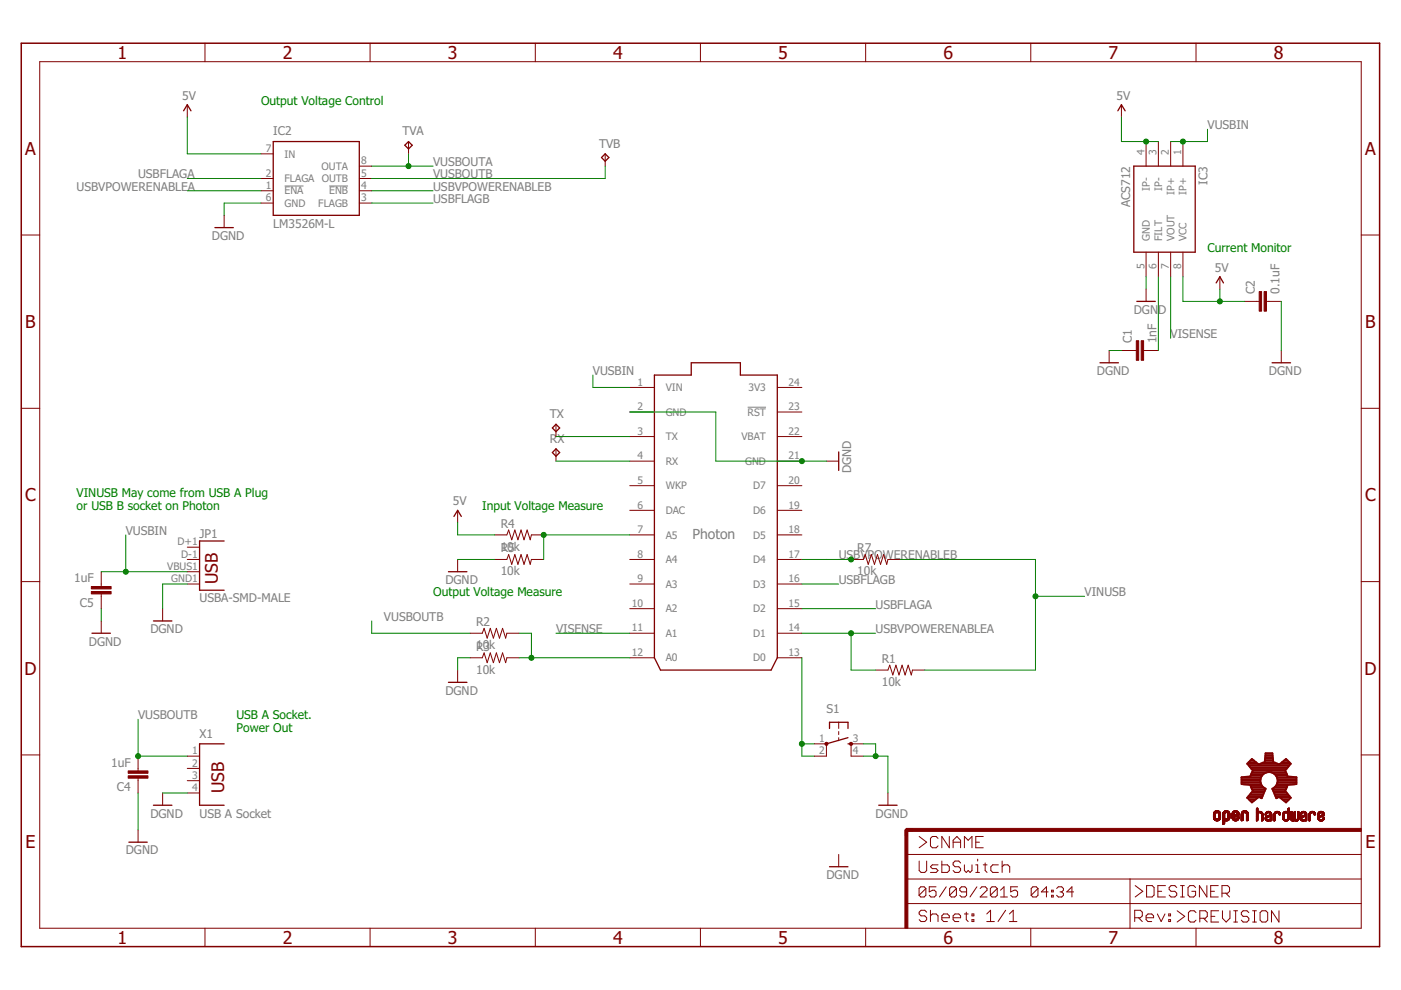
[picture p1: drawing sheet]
<svg xmlns="http://www.w3.org/2000/svg" width="297mm" height="210mm" viewBox="0 0 297 210" stroke-linecap="round" stroke-linejoin="round" font-family="sans-serif">
<path d="M60.3 39.4h4M69.8 39.4h4M158.5 86.3h3.9" fill="none" stroke="#808080" stroke-width=".21"/>
<g fill="none" stroke="#800000" stroke-width=".28">
<path d="M38.9 23.5l.8-1.3 .8 1.3M57.9 30h18.3v15.7h-18.3zM85.8 30.8l.8-.8 .8 .8-.8 .8zM127.5 33.4l.8-.8 .8 .8-.8 .8zM237 23.5l.8-1.3 .7 1.3M240.4 35.2h13v18.3h-13zM45.6 48.3h3.9M257.9 60l.7-1.3 .8 1.3M138.7 79.5h7.9v-2.6h10.4v2.6h7.8v60l-1.3 2.6h-23.5l-1.3-2.6zM233.2 76.9h3.9M241 63.9h3.9M269.7 76.9h3.9"/>
<path d="M117.9 90l.8 .7-.8 .8-.8-.8zM117.9 95.2l.8 .7-.8 .8-.8-.8zM177.8 95.8v3.9M47.5 114.7h-5.2v10.4h5.2M96.2 109.5l.8-1.3 .8 1.3M19.5 134.3h3.9M32.5 131.7h3.9M95.1 121.2h3.9M47.5 157.7h-5.2v13h5.2M95.1 144.7h3.9M175.9 154.5v-1.4h3.9v1.4M179.8 157.7h.6"/>
<path d="M179.8 156.4l-4.6 1.3M27.3 178.6h3.9M32.5 170.7h3.9M186.3 170.7h3.9M175.9 183.8h3.9"/>
</g>
<g fill="none" stroke="#800000" stroke-width=".21">
<path d="M8.4 13.1h280.2v183.7h-280.2zM43.5 9.2v3.9M78.5 9.2v3.9M113.5 9.2v3.9M148.5 9.2v3.9M183.5 9.2v3.9M218.5 9.2v3.9M253.6 9.2v3.9M39.7 22.2v2.6M55.3 32.6h2.6M55.3 37.8h2.6M76.2 37.8h2.6"/>
<path d="M76.2 35.2h2.6M86.6 30v2.6M128.3 32.6v2.6M237.8 22.2v2.6M243 30v5.2M245.6 30v5.2M248.2 30v5.2M250.8 30v5.2M4.5 49.8h3.9M47.5 45.7v2.6M55.3 40.4h2.6M55.3 43.1h2.6"/>
<path d="M76.2 40.4h2.6M76.2 43.1h2.6M243 53.5v5.2M245.6 53.5v5.2M248.2 53.5v5.2M250.8 53.5v5.2M258.6 58.7v2.6M288.6 49.8h3.9M235.2 74.3v2.6M237.8 74.3h3.1M242.5 74.3h3.1M243 61.3v2.6"/>
<path d="M263.8 63.9h3.2M268.5 63.9h3.2M271.7 74.3v2.6M4.5 86.6h3.9M117.9 90v2.6M117.9 95.2v2.6M133.5 82.1h5.2M133.5 87.4h5.2M133.5 92.6h5.2M133.5 97.8h5.2M164.8 82.1h5.2M164.8 87.4h5.2"/>
<path d="M164.8 92.6h5.2M164.8 97.8h5.2M175.2 97.8h2.6M288.6 86.6h3.9M39.7 116h2.6M39.7 118.6h2.6M97 108.2v2.6M97 118.6v2.6M104.9 118.6h2.6l.3-1 .7 2.1 .7-2.1 .6 2.1 .7-2.1 .6 2.1 .7-2.1 .6 2.1 .3-1.1h2.6M104.9 113.4h2.6l.3-1 .7 2 .7-2 .6 2 .7-2 .6 2 .7-2 .6 2 .3-1h2.6M133.5 118.6h5.2M133.5 103h5.2"/>
<path d="M133.5 108.2h5.2M133.5 113.4h5.2M164.8 118.6h5.2M164.8 103h5.2M164.8 108.2h5.2M164.8 113.4h5.2M180.4 118.6h2.6l.4-1 .7 2.1 .6-2.1 .7 2.1 .6-2.1 .7 2.1 .6-2.1 .7 2.1 .3-1.1h2.6M4.5 123.3h3.9M21.5 121.2v3.2M21.5 125.9v3.2M21.5 131.7v2.6M34.5 129.1v2.6"/>
<path d="M39.7 121.2h2.6M39.7 123.8h2.6M99.7 134.3h2.6l.3-1.1 .7 2.1 .6-2.1 .7 2.1 .6-2.1 .7 2.1 .7-2.1 .6 2.1 .3-1h2.6M99.7 139.5h2.6l.3-1.1 .7 2.1 .6-2.1 .7 2.1 .6-2.1 .7 2.1 .7-2.1 .6 2.1 .3-1h2.6M133.5 123.8h5.2M133.5 129.1h5.2M133.5 134.3h5.2M133.5 139.5h5.2M164.8 123.8h5.2M164.8 129.1h5.2M164.8 134.3h5.2M164.8 139.5h5.2"/>
<path d="M288.6 123.3h3.9M97 142.1v2.6M172.6 157.7h2.6v2.6h-2.6M177.8 153.1v1.4M177.8 155.1v.6M177.8 156.4v.7M183 157.7h-2.6v2.6h2.6M185.7 142.1h2.6l.3-1.1 .7 2.1 .6-2.1 .7 2.1 .7-2.1 .6 2.1 .7-2.1 .6 2.1 .3-1h2.6M4.5 160.1h3.9M29.3 160.3v3.1M29.3 165v3.1M29.3 176v2.6"/>
<path d="M34.5 168.1v2.6M39.7 160.3h2.6M39.7 162.9h2.6M39.7 165.5h2.6M39.7 168.1h2.6M188.3 168.1v2.6M194.9 177.4l1.6 1.2-1.6 1.1M198.9 177.8l-.4-.4h-.8l-.4 .4v1.5l.4 .4h.8l.4-.4M201.3 177.4v2.3l-1.6-2.3v2.3M202.1 179.7v-1.5l.8-.8 .8 .8v1.5M202.1 178.6h1.6M204.5 179.7v-2.3l.8 .8 .8-.8v2.3"/>
<path d="M206.9 178.6h.8M208.5 177.4h-1.6v2.3h1.6M257.3 173.4h.4M257.3 173.3h.4M257.3 173.2h.4M257.3 173.1h.4M257.3 173h.4M257.3 172.9h.4M257.3 172.8h.4M257.3 172.7h.4M257.3 172.6h.4M257.3 172.5h.4"/>
<path d="M257.3 173.6h.6M257.3 173.5h.5M257.3 173.6l.6 .1M257.4 172.3h1.3M257.4 173.7h1.3M257.4 172.2h1.3M257.4 173.8h1.2M257.4 172.2h1.2M257.5 173.8h1.1M257.5 172.1h1.1M257.5 173.9h1.1M257.6 172h.9"/>
<path d="M257.6 173.9h.9M257.7 172h.7M257.7 174h.7M257.8 172.4h-.5M257.8 171.9h.5M257.9 174.1h.3M257.9 172.3h-.6M258.1 172.3h.6M258.2 173.6h.5M258.3 172.4h.5M258.3 173.5h.5M258.4 172.5h.4"/>
<path d="M258.4 173.4h.4M258.4 173.3h.4M258.4 173.2h.4M258.4 173.1h.4M258.4 173h.4M258.4 172.9h.4M258.4 172.8h.4M258.4 172.7h.4M258.4 172.6h.4M258.8 173.6h-.6M258.8 173.5h-.5M259.2 174.6h.5"/>
<path d="M259.2 174.5h.5M259.2 174.4h.5M259.2 174.3h.5M259.2 174.2h.5M259.2 174.1h.5M259.2 173.7h1.5M259.2 173.6l.7 .1M259.2 173.6h.6M259.2 173.5h.5M259.2 173.4h.5M259.2 173.3h.5M259.2 173.2h.5"/>
<path d="M259.2 173.1h.5M259.2 173h.5M259.2 172.9h.5M259.2 172.8h.5M259.2 172.7h.5M259.2 172.6h.5M259.2 172.5h.5M259.4 172.2h1.2M259.4 172.1h1.2M259.5 174.7l-.2 .1M259.5 172.1h1M259.6 172h.8"/>
<path d="M259.6 174.7h-.4M259.7 174.6l-.5 .1M259.7 172h.6M259.8 172.4h-.5M259.8 171.9h.4M259.9 174.1h.2M259.9 172.3h-.6M260.1 173.7h.6M260.1 172.3h.6M260.2 173.6h.5M260.2 172.4h.5M260.3 173.5h.4"/>
<path d="M260.3 172.4h.4M260.3 172.5h.5M260.3 173.4h.5M260.3 174h-1.1M260.3 172.6h.5M260.4 173.3h.4M260.4 173.2h.4M260.4 173.1h.4M260.4 173h.4M260.4 172.9h.4M260.4 172.8h.4M260.4 172.7h.4"/>
<path d="M260.4 172.6h.4M260.4 173.9l-1.2 .1M260.5 173.9h-1.3M260.5 173.8l-1.3 .1M260.6 173.8h-1.4M260.6 173.7l-1.4 .1M260.7 172.3h-1.4M260.8 173.5h-.5M261.2 173.5h.5M261.2 173.4h.4M261.2 172.8h1.5M261.2 172.8h.4"/>
<path d="M261.2 172.7h.4M261.2 172.6h.4M261.2 172.5h.5M261.2 173.6h.6M261.3 173.6l.6 .1M261.3 173.7h1.3M261.3 172.3h1.3M261.3 172.2h1.3M261.4 173.8h1.2M261.4 172.2h1.2M261.4 172.1h1.1M261.4 173.8h1.1"/>
<path d="M261.5 173.9h.9M261.5 172.1h1M261.5 172h.9M261.6 172h.7M261.6 174h.7M261.6 172.5l-.4 .1M261.7 173.3h-.5M261.7 172.4h-.5M261.7 172.4h-.4M261.7 171.9h.5M261.8 173.2l-.6 .1M261.8 174.1h.3"/>
<path d="M261.8 172.8h.9M261.9 172.3h-.6M261.9 172.8h.8M261.9 173.2h-.7M262 173.1l-.8 .1M262.1 172.7h.6M262.1 172.3h.6M262.1 173.1h-.9M262.2 172.4h.5M262.2 173.5h.5M262.3 173.5h.4M262.3 173l-1.1 .1"/>
<path d="M262.3 172.6h.4M262.3 172.5h.4M262.3 173.4h.4M262.3 173.3h.4M262.4 173.2h.3M262.4 173h-1.2M262.5 172.9l-1.3 .1M262.6 173.1h.1M262.6 172.9h-1.4M262.6 173.6l-.5 .1M262.7 173.6h-.6M263.2 173.8h.4"/>
<path d="M263.2 173.7h.4M263.2 173.6h.4M263.2 173.5h.4M263.2 173.4h.4M263.2 173.3h.4M263.2 173.2h.4M263.2 173.1h.4M263.2 173h.4M263.2 172.9h.4M263.2 172.8h.4M263.2 172.7h.4M263.2 172.6h.4"/>
<path d="M263.2 172.5h.4M263.2 172.3h1.4M263.3 172.2h1.3M263.3 172.2h1.2M263.4 172.1h1.1M263.4 174h-.2M263.4 172.1h1M263.5 172h.9M263.5 173.9l-.3 .1M263.6 173.9h-.4M263.6 172h.7M263.6 172.5l-.4 .1"/>
<path d="M263.7 172.4h-.5M263.7 171.9h.4M263.8 172.3h-.6M264.1 172.3h.5M264.1 172.4h.5M264.2 172.4h.5M264.2 172.5h.5M264.3 173.8h.4M264.3 173.7h.4M264.3 173.6h.4M264.3 173.5h.4M264.3 173.4h.4"/>
<path d="M264.3 173.3h.4M264.3 173.2h.4M264.3 173.1h.4M264.3 173h.4M264.3 172.9h.4M264.3 172.8h.4M264.3 172.7h.4M264.3 172.6h.4M264.3 172.5l.4 .1M264.5 174h-.2M264.6 173.9l-.3 .1M264.7 173.9h-.4"/>
<path d="M266.4 174.1h.1M266.4 173.8h.3M266.4 173.7h.3M266.4 173.6h.3M266.4 173.5h.3M266.4 173.4h.3M266.4 173.3h.3M266.4 173.2h.3M266.4 173.1h.3M266.4 173h.3M266.4 172.9h.3M266.4 172.8h.3"/>
<path d="M266.4 172.7h.3M266.4 172.6h.3M266.4 172.3h1.2M266.4 172.2h1.2M266.4 172.1l1.1 .1M266.4 172.1h1.1M266.4 172h.3M266.4 171.9h.3M266.4 171.8h.3M266.4 171.7h.3M266.4 171.6h.3M266.4 171.5h.3"/>
<path d="M266.4 171.4h.3M266.6 171.3h.1M266.6 174h-.2M266.7 173.9l-.3 .1M266.7 173.9h-.3M266.7 172.6h-.3M266.7 172.5l-.3 .1M266.8 172.5h-.4M266.8 172.1h.6M266.8 172.4h-.4M266.9 172.4h-.5M267 172h.1"/>
<path d="M267.3 172.4h.4M267.4 172.5h.3M267.4 172.5l.4 .1M267.5 172.6h.3M267.5 174.1h.1M267.5 173.9h.3M267.5 173.8h.3M267.5 173.7h.3M267.5 173.6h.3M267.5 173.5h.3M267.5 173.4h.3M267.5 173.3h.3"/>
<path d="M267.5 173.2h.3M267.5 173.1h.3M267.5 173h.3M267.5 172.9h.3M267.5 172.8h.3M267.5 172.7h.3M267.7 172.3h-1.3M267.7 174h-.2M267.8 173.9l-.3 .1M268.2 173.7h.4M268.2 173.6h.4M268.2 173.6h.3"/>
<path d="M268.2 173.5h.3M268.2 173.5h.4M268.2 173.4h.4M268.2 172.8h.2M268.2 172.7h.3M268.3 173.8h.8M268.3 173.7h.3M268.3 172.6h.3M268.3 172.5h.3M268.4 173.9h.7M268.4 173.9h.8M268.4 172.3h1.1"/>
<path d="M268.4 172.2h1.1M268.5 174h.7M268.5 172.8h-.3M268.5 172.2h.9M268.5 173.1h1.1M268.5 172.6l-.3 .1M268.5 172.1h.8M268.6 174.1h.5M268.6 172.5h-.3M268.6 173.4h-.4M268.6 173h1M268.6 172.1h.6"/>
<path d="M268.7 172.4h-.4M268.7 173.3h-.4M268.8 172.4h-.5M268.8 173h.8M268.8 174.1h.1M268.9 173.2l-.6 .1M268.9 174.1h.1M268.9 172h.1M268.9 172.9h.7M269 173.2h-.7M269 172.9h.6M269.1 173.1l-.7 .1"/>
<path d="M269.1 172.4h.5M269.2 172.4h.4M269.2 172.8h.4M269.2 172.5h.4M269.3 172.8h.3M269.3 172.5h.3M269.3 172.6h.3M269.3 173.9h.3M269.3 173.8h.3M269.3 173.7h.3M269.3 173.6h.3M269.3 173.5h.3"/>
<path d="M269.3 173.4h.3M269.3 173.3h.3M269.3 173.2h.3M269.3 173.1h.3M269.3 172.7h.3M269.5 174.1h-.2M269.5 172.3h-1.1M269.6 174h-.3M269.6 173.9l-.3 .1M269.6 173.1h-1.2M270.1 173.8h.3M270.1 173.7h.3"/>
<path d="M270.1 173.6h.3M270.1 173.5h.3M270.1 173.4h.3M270.1 173.3h.3M270.1 173.2h.3M270.1 173.1h.3M270.1 173h.3M270.1 172.9h.3M270.1 172.8h.3M270.1 172.7h.3M270.1 172.6h.3M270.2 172.3h1.2"/>
<path d="M270.2 174.1h-.1M270.3 172.2h1M270.3 174h-.2M270.4 173.9l-.3 .1M270.4 173.9h-.3M270.4 172.1h.8M270.4 172.6h-.3M270.4 172.5l-.3 .1M270.5 172.5h-.4M270.5 172.1h.6M270.6 172.4h-.4M270.7 172h.1"/>
<path d="M271 172.4h.4M271 172.4h.5M271.1 172.5h.4M271.2 172.6h.3M271.2 172.7h.3M271.4 172.8h-.2M271.9 173.4h.3M271.9 173.3h.3M271.9 173.2h.3M271.9 173.1h.3M271.9 173h.3M271.9 172.9h.3"/>
<path d="M271.9 172.8h.3M271.9 172.7h.3M271.9 173.5h.4M272 173.6h.3M272 173.5h.3M272 172.6h.3M272 173.7h.4M272 172.5h.3M272 173.7l.5 .1M272.1 173.8h1.2M272.1 173.8h1.1M272.1 172.3h1.3"/>
<path d="M272.1 173.9h1.1M272.1 172.2h1.3M272.2 173.9h.9M272.2 172.2h1.2M272.3 174h.7M272.3 172.6l-.4 .1M272.3 172.1h1.1M272.3 172.5l-.3 .1M272.4 172.1h.5M272.4 174.1h.5M272.4 172.4h-.4M272.5 172.4h-.5"/>
<path d="M272.6 174.1h.1M272.6 172h.1M272.7 174.1h.1M272.8 172.4h.6M272.9 172.4h.5M273 173.6h.3M273 172.5h.4M273 172.1h.4M273 173.5h.4M273 173.4h.4M273 173.3h.4M273 173.2h.4"/>
<path d="M273 173.1h.4M273 173h.4M273 172.9h.4M273 172.8h.4M273 172.7h.4M273 172.6h.4M273 172h.4M273 171.9h.4M273 171.8h.4M273 171.7h.4M273 171.6h.4M273 171.5h.4"/>
<path d="M273 171.4h.4M273.1 171.4h.3M273.3 171.3h.1M273.3 173.7l-.4 .1M273.3 173.7h-.4M273.3 173.6h-.3M273.4 173.5h-.4M273.4 172.3h-1.3M273.6 173.6h.4M273.6 173.5h.3M273.6 173.4h.3M273.6 173.3h.3"/>
<path d="M273.6 173.2h.3M273.6 173.1h.3M273.6 173h.3M273.6 172.9h.3M273.6 172.8h.3M273.6 172.7h.3M273.6 172.6h.3M273.6 172.5h.3M273.6 172.4h.3M273.6 172.3h.3M273.6 172.2h.3M273.7 173.8h1.7"/>
<path d="M273.7 173.7l.3 .1M273.7 173.7h.3M273.7 173.6h.3M273.7 172.1h.2M273.7 173.8h1.6M273.7 173.9h1.6M273.8 173.9h1.5M273.8 172.1h.1M274.1 174.1h.1M274.2 174.1h.1M274.3 173.7h.4M274.3 173.6h.4"/>
<path d="M274.3 173.5h.4M274.3 173.4h.4M274.3 173.3h.4M274.3 173.2h.4M274.3 173.1h.4M274.4 173.2h.3M274.4 173h.3M274.4 174.1h-.5M274.4 172.9h.3M274.4 172.8h.3M274.4 172.7h.3M274.4 172.6h.3"/>
<path d="M274.4 172.5h.3M274.4 172.4h.3M274.4 172.3h.3M274.4 172.2h.3M274.4 172.1h.3M274.5 172.1h.2M274.6 174.1h.5M274.9 174.1h.1M275 173.7h.4M275.1 173.6h.3M275.1 173.5h.3M275.1 173.4h.3"/>
<path d="M275.1 173.3h.3M275.1 173.2h.3M275.1 173.1h.3M275.1 173h.3M275.1 172.9h.3M275.1 172.8h.3M275.1 172.7h.3M275.1 172.6h.3M275.1 172.5h.3M275.1 172.4h.3M275.1 172.3h.3M275.1 172.2h.3"/>
<path d="M275.1 172.1h.3M275.2 174h-1.4M275.3 172.1h.1M275.4 173.7l-.4 .1M275.7 173.6h.3M275.7 173.5h.3M275.7 173.7h.4M275.7 172.8h.1M275.7 172.7h.3M275.7 173.7l.4 .1M275.7 172.6h.3M275.7 173.8h.8"/>
<path d="M275.8 173.8l.8 .1M275.8 173.9h.8M275.8 172.3h1.2M275.8 172.3h1.1M275.9 173.9h.7M275.9 172.2h1M275.9 172.8h-.2M275.9 172.2h.9M276 172.7h-.3M276 172.6l-.3 .1M276 172.1h.8M276 173.4h-.3"/>
<path d="M276 172.5l-.3 .1M276.1 174.1h.5M276.1 173.4h-.4M276.1 173h1M276.1 172.5h-.4M276.1 172.1h.5M276.1 172.4h-.4M276.2 173.3h-.5M276.2 172.4h-.4M276.2 173h.9M276.2 174.1h.2M276.3 173.2l-.6 .1"/>
<path d="M276.3 172h.1M276.4 172.9h.7M276.4 173.2h-.6M276.5 172.8h.6M276.5 172.4h.5M276.6 173.1l-.8 .1M276.6 174h-.7M276.6 172.4h.4M276.6 172.8h.5M276.7 173.1h-.8M276.7 172.5h.3M276.7 172.8h.4"/>
<path d="M276.7 172.5h.4M276.8 173.1h.3M276.8 172.6h.3M276.8 174.1h.1M276.8 173.9h.3M276.8 173.8h.3M276.8 173.7h.3M276.8 173.6h.3M276.8 173.5h.3M276.8 173.4h.3M276.8 173.3h.3M276.8 173.2h.3"/>
<path d="M276.8 172.7h.3M277 174h-.2M277.1 173.1h-1.2M277.5 174.1h.2M277.5 173.9h.3M277.5 173.8h.3M277.5 173.7h.3M277.5 173.6h.3M277.5 173.5h.3M277.5 173.4h.3M277.5 173.3h.3M277.5 173.2h.3"/>
<path d="M277.5 173.1h.3M277.5 173h.3M277.5 172.9h.3M277.5 172.8h.3M277.5 172.7h.3M277.5 172.6h.3M277.6 172.3h1.2M277.7 172.3h1.1M277.7 172.2h1M277.8 174h-.3M277.8 172.2h.9M277.8 173.9l-.3 .1"/>
<path d="M277.8 172.1h.8M277.9 172.6h-.3M277.9 172.5h-.3M277.9 172.1h.6M278 172.4h-.4M278.1 172.4h-.5M278.2 172h.1M278.4 172.4h.4M278.5 172.4h.4M278.6 172.5h.3M278.6 172.6h.3M278.8 172.8h-.2"/>
<path d="M278.9 172.7l-.3 .1M278.9 172.7h-.3M279.4 173.6h.4M279.4 173.5h.3M279.4 173h1.2M279.4 172.9l.3 .1M279.4 172.9h.3M279.4 172.8h.3M279.4 172.7h.3M279.4 172.6h.3M279.4 173.6l.4 .1M279.4 173.7h.5"/>
<path d="M279.5 173.7l.4 .1M279.5 173.8h1.2M279.5 173.8h1.1M279.5 172.3h1.1M279.6 173.9h1M279.6 172.2h1M279.6 173.9h.9M279.7 172.1l.8 .1M279.7 174h.8M279.7 172.1h.8M279.7 173.4h-.3M279.7 172.5l-.3 .1"/>
<path d="M279.8 173.4h-.4M279.8 172.5h-.4M279.8 172.1h.6M279.8 174.1h.6M279.8 173.3h-.4M279.8 172.4h-.3M279.9 172.4h-.4M280 174.1h.1M280 173.2l-.6 .1M280 172h.1M280.1 174.1h.1M280.1 173.2h-.7"/>
<path d="M280.2 173.1l-.8 .1M280.3 172.8h.5M280.3 172.4h.4M280.3 173.7h.4M280.3 172.4h.5M280.4 173.1h-1M280.4 172.8h.4M280.4 173.6h.4M280.4 172.5h.4M280.5 172.6h.3M280.5 173.5h.3M280.5 173l-1.1 .1"/>
<path d="M280.5 172.7h.3M280.5 173.4h.3M280.6 173.3h.2M280.7 173.3h.1M280.7 172.3h-1.2M280.7 172.9l-.8 .1M280.8 173.7h-.4M280.8 173.6h-.4M280.8 172.9h-.8M280.8 173.5h-.3M280.8 172.8h-.7M288.6 160.1h3.9"/>
<path d="M43.5 196.8v3.9M78.5 196.8v3.9M113.5 196.8v3.9M148.5 196.8v3.9M177.8 181.2v2.6M183.5 196.8v3.9M192.2 191.6h96.4M192.2 186.4h96.4M192.2 181.2h96.4M194.9 182.6v2l.4 .4h.8l.4-.4v-2M196.3 188.4l-.4-.4h-.7l-.3 .4v1.4M196.3 188.4v1.4l-.4 .4h-.7l-.3-.4"/>
<path d="M196.3 188.4l-1.4 1.4M196.5 193.4l-.4-.4h-.8l-.4 .4v.4l.4 .4h.8l.4 .4v.4l-.4 .4h-.8l-.4-.4M197.3 194.2l.4-.4h.8l.4 .4v1.2M197.3 193v2.4M198.5 188h-1.5v1.1l.7-.4h.4l.4 .4v.7l-.4 .4h-.7l-.4-.4M198.9 183.4h-1.2l-.4 .4 .4 .4h.8l.4 .4-.4 .4h-1.2M199.7 182.6v2.4h1.2l.4-.4v-.8l-.4-.4h-1.2M199.7 194.6h1.6v-.4l-.4-.4h-.8l-.4 .4v.8l.4 .4h.8M200.6 188l-1.4 2.2M202.1 194.6h1.6v-.4l-.4-.4h-.8l-.4 .4v.8l.4 .4h.8M202.8 188.4l-.4-.4h-.7l-.4 .4v1.4M202.8 188.4v1.4l-.4 .4h-.7l-.4-.4"/>
<path d="M202.8 188.4l-1.5 1.4M203.7 183l-.4-.4h-.8l-.4 .4v.4l.4 .4h.8l.4 .4v.4l-.4 .4h-.8l-.4-.4M204.5 183.4v1.2l.4 .4 .4-.4 .4 .4 .4-.4v-1.2M204.5 193.8h.8M204.9 193.4v1.6l.4 .4M204.9 189.1h-1l-.4-.4v-.3l.4-.4h.7l.3 .4v1.4l-.3 .4h-.7l-.4-.4M206.1 193.8h.4v.4h-.4zM206.1 195h.4v.4h-.4zM206.9 185h.8M206.9 183.4h.4v1.6M207.1 188l-1.4 2.2M207.3 182.2v.4"/>
<path d="M207.8 188.4l.4-.4h.7l.4 .4v.3l-1.5 1.5h1.5M208.5 183.4h.8M208.9 183v1.6l.4 .4M209.2 193.8l.8-.8v2.4M209.2 195.4h1.6M211.4 188.4l-.3-.4h-.8l-.3 .4v1.4M211.4 188.4v1.4l-.3 .4h-.8l-.3-.4M211.4 188.4l-1.4 1.4M211.7 183.4h-1.2l-.4 .4v.8l.4 .4h1.2M212.1 190.2h1.5M212.1 188.7l.8-.7v2.2M212.5 183.8l.4-.4h.8l.4 .4v1.2"/>
<path d="M212.5 182.6v2.4M213.2 193l-1.6 2.4M214 195.4h1.6M214 193.8l.8-.8v2.4M215.8 188h-1.5v1.1l.7-.4h.4l.4 .4v.7l-.4 .4h-.7l-.4-.4M218.5 196.8v3.9M220.1 188.4l-.4-.4h-.7l-.4 .4v1.4M220.1 188.4v1.4l-.4 .4h-.7l-.4-.4M220.1 188.4l-1.5 1.4M222.2 189.1h-1.4l1.1-1.1v2.2M222.9 189.8h.4v.4h-.4zM222.9 188.7h.4v.4h-.4z"/>
<path d="M224 188.4l.4-.4h.7l.4 .4v.3l-.4 .4M224.7 189.1h.4M225.1 189.1l.4 .4v.3l-.4 .4h-.7l-.4-.4M227.6 189.1h-1.4l1.1-1.1v2.2M239.6 186.4v10.5M240.6 194.6h1.2l.4-.4v-.8l-.4-.4h-1.2v2.4M240.7 187.8l1.6 1.2-1.6 1.2M241.4 194.6l.8 .8M243 194.6h1.6v-.4l-.4-.4h-.8l-.4 .4v.8l.4 .4h.8M243.1 187.8h1.2l.4 .4v1.6l-.4 .4h-1.2zM245.4 193.8l.8 1.6 .8-1.6M245.5 189h.8"/>
<path d="M247.1 187.8h-1.6v2.4h1.6M247.8 195h.4v.4h-.4zM247.8 193.8h.4v.4h-.4zM249.5 188.2l-.4-.4h-.8l-.4 .4v.4l.4 .4h.8l.4 .4v.4l-.4 .4h-.8l-.4-.4M249.6 193.1l1.6 1.2-1.6 1.2M250.3 190.2h.8M250.3 187.8h.8M250.7 187.8v2.4M253.5 188.2l-.4-.4h-.8l-.4 .4v1.6l.4 .4h.8l.4-.4v-.8h-.8M253.6 193.5l-.4-.4h-.8l-.4 .4v1.6l.4 .4h.8l.4-.4M253.6 196.8v3.9M254.4 194.7h1.2l.4-.4v-.8l-.4-.4h-1.2v2.4"/>
<path d="M255.2 194.7l.8 .8M255.9 187.8v2.4l-1.6-2.4v2.4M256.7 189h.8M256.8 194.3h.8M258.3 187.8h-1.6v2.4h1.6M258.4 193.1h-1.6v2.4h1.6M259.1 189.4h1.2l.4-.4v-.8l-.4-.4h-1.2v2.4M259.2 193.1v1.6l.8 .8 .8-.8v-1.6M259.9 189.4l.8 .8M261.6 193.1h.8M261.6 195.5h.8M262 193.1v2.4"/>
<path d="M264.8 193.5l-.4-.4h-.8l-.4 .4v.4l.4 .4h.8l.4 .4v.4l-.4 .4h-.8l-.4-.4M265.6 193.1h.8M265.6 195.5h.8M266 193.1v2.4M267.2 193.5l.4-.4h.8l.4 .4v1.6l-.4 .4h-.8l-.4-.4zM271.2 193.1v2.4l-1.6-2.4v2.4"/>
</g>
<g fill="#800000" stroke="#800000" stroke-width=".21">
<path d="M191.9 176h.6v20.8h-.6z"/>
<path d="M192.2 175.6h96.4v.7h-96.4z"/>
<path d="M242 72.2h.5v4.2h-.5z"/>
<path d="M240.9 72.2h.5v4.2h-.5z"/>
<path d="M268 61.8h.5v4.2h-.5z"/>
<path d="M267 61.8h.5v4.2h-.5z"/>
<path d="M27.2 163.4h4.2v.6h-4.2z"/>
<path d="M27.2 164.5h4.2v.5h-4.2z"/>
<path d="M19.4 124.4h4.2v.5h-4.2z"/>
<path d="M19.4 125.4h4.2v.5h-4.2z"/>
</g>
<path d="M193.5 176h-1.3v1.2" fill="none" stroke="#800000" stroke-width=".63"/>
<path d="M4.5 9.2h288v191.5h-288z" fill="none" stroke="#800000" stroke-width=".32"/>
<g fill="none" stroke="#800000" stroke-width=".4">
<path d="M268.3 159.8h1.5M263.2 165.9h4.1M263.2 165.6h4M263.2 165.2h4.1M263.2 164.8h4.2M263.6 166.3h3.8M264.4 169.1l1.2-1.4-.5-1.3-1.9-.2v-1.4l1.9-.2 .5-1.2-1.2-1.5 1-1 1.5 1.2 1.2-.5 .2-1.9h1.5l.2 1.9 1.2 .5 1.5-1.2 1 1-1.2 1.5 .5 1.2 1.9 .2v1.4l-1.9 .2-.5 1.3 1.2 1.4M264.4 169.1h2.3M264.5 162h2.2M264.7 168.8h3M264.7 161.6h1.6M264.8 162.3h8.5"/>
<path d="M264.8 169.5h1.4M265 168.4h2.8M265 162.7h8M265.1 161.2h.8M265.2 169.9h.6M265.2 164.5h2.3M265.2 166.6h2.4M265.3 164.1h2.6M265.3 168.1h2.7M265.3 167h2.7M265.3 163h7.5M265.4 163.8h3.2"/>
<path d="M265.5 167.4h2.8M265.6 167.7h2.5M265.6 163.4h6.9M267.2 162h3.7M267.3 165.2a1.83 1.83 0 0 1 2.9-1.1 1.83 1.83 0 0 1-.5 3.1l.9 2 .6-.2 1.5 1.1 1-1M267.3 165.2a1.79 1.79 0 0 0 1.1 2l-.9 2-.6-.2-1.5 1.1-1-1M267.3 169.1h.2M268.1 161.6h1.9M268.2 161.2h1.7M268.2 160.9h1.7M268.2 160.5h1.7M268.3 160.2h1.5"/>
<path d="M269.5 163.8h3.2M269.8 167.4h2.8M270 167.7h2.5M270.1 168.1h2.7M270.1 167h2.7M270.2 164.1h2.6M270.3 168.4h2.8M270.4 168.8h3M270.5 166.6h2.4M270.6 169.1h.2M270.6 164.5h2.3M270.7 166.3h3.8"/>
<path d="M270.7 164.8h4.2M270.8 165.9h4.1M270.8 165.2h4.1M270.9 165.6h4M271.4 162h2.2M271.4 169.1h2.3M271.8 161.6h1.6M271.9 169.5h1.4M272.2 161.2h.8M272.3 169.9h.6"/>
</g>
<g fill="#800000" stroke="#800000" stroke-width=".21">
<path d="M175 157.5h.5v.4h-.5z" fill-rule="evenodd"/>
<path d="M180.2 157.5h.5v.4h-.5z" fill-rule="evenodd"/>
</g>
<g fill="none" stroke="#008000" stroke-width=".21">
<path d="M39.7 24.8v7.8h15.6M39.7 37.8h15.6M78.8 35.2h13M86.6 32.6v2.6M128.3 35.2v2.6h-49.5M237.8 24.8v5.2h7.8M256 27.4v2.6h-7.8M39.7 40.4h15.6M55.3 43.1h-7.8v2.6M78.8 43.1h13M78.8 40.4h13M243 58.7v2.6"/>
<path d="M245.6 58.7v15.6M248.2 58.7v13M250.8 58.7v5.2h13M125.7 79.5v2.6h7.8M235.2 74.3h2.6M258.6 61.3v2.6M271.7 63.9v10.4M117.9 97.8h15.6M117.9 92.6h15.6M133.5 87.4h18.3v10.4h23.4M26.7 113.4v7.8M97 110.8v2.6h7.9"/>
<path d="M97 118.6h7.9M133.5 113.4h-18.2v5.2M170 118.6h10.4M190.9 118.6h28.6v23.5h-23.4M21.5 129.1v2.6M21.5 121.2h18.2M39.7 123.8h-5.2v5.3M78.8 131.7v2.6h20.9M99.7 139.5h-2.7v2.6M110.1 139.5h23.4M110.1 134.3h2.6v5.2M117.9 134.3h15.6"/>
<path d="M170 123.8h7.8M170 139.5v20.8h2.6M170 134.3h15.7M170 129.1h15.7M180.4 134.3v7.8h5.3M219.5 126.4h10.5M29.3 152.5v7.8h10.4M170 157.7h2.6M183 157.7h2.7v2.6M29.3 168.1v7.9M34.5 168.1h5.2M183 160.3h5.3v7.8"/>
</g>
<g fill="#008000" stroke="#008000" stroke-width=".21">
<circle cx="243" cy="30" r=".53"/>
<circle cx="258.6" cy="63.9" r=".53"/>
<circle cx="170" cy="97.8" r=".53"/>
<circle cx="185.7" cy="160.3" r=".53"/>
<circle cx="86.6" cy="35.2" r=".53"/>
<circle cx="180.4" cy="134.3" r=".53"/>
<circle cx="112.7" cy="139.5" r=".53"/>
<circle cx="115.3" cy="113.4" r=".53"/>
<circle cx="26.7" cy="121.2" r=".53"/>
<circle cx="250.8" cy="30" r=".53"/>
<circle cx="170" cy="157.7" r=".53"/>
<circle cx="180.4" cy="118.6" r=".53"/>
<circle cx="219.5" cy="126.4" r=".53"/>
<circle cx="29.3" cy="160.3" r=".53"/>
</g>
<g font-size="3.8" fill="#800000">
<text x="24.9" y="12.5">1</text>
<text x="59.9" y="12.5">2</text>
<text x="95" y="12.5">3</text>
<text x="130" y="12.5">4</text>
<text x="165" y="12.5">5</text>
<text x="200" y="12.5">6</text>
<text x="235" y="12.5">7</text>
<text x="270.1" y="12.5">8</text>
<text x="5.3" y="32.8">A</text>
<text x="289.4" y="32.8">A</text>
<text x="5.4" y="69.5">B</text>
<text x="289.5" y="69.5">B</text>
<text x="5.3" y="106.3">C</text>
<text x="289.4" y="106.3">C</text>
<text x="5.2" y="143">D</text>
<text x="289.3" y="143">D</text>
<text x="5.4" y="179.8">E</text>
<text x="289.5" y="179.8">E</text>
<text x="24.9" y="200.1">1</text>
<text x="59.9" y="200.1">2</text>
<text x="95" y="200.1">3</text>
<text x="130" y="200.1">4</text>
<text x="165" y="200.1">5</text>
<text x="200" y="200.1">6</text>
<text x="235" y="200.1">7</text>
<text x="270.1" y="200.1">8</text>
</g>
<g font-size="3.7" fill="#800000">
<text x="46.2" y="123.8" transform="rotate(-90 46.2 123.8)">USB</text>
<text x="47.5" y="168.1" transform="rotate(-90 47.5 168.1)">USB</text>
</g>
<text font-size="2.9" fill="#808080" x="146.8" y="114.2">Photon</text>
<g font-size="2.6" fill="#808080">
<text x="38.7" y="21.2">5V</text>
<text x="236.7" y="21.2">5V</text>
<text x="57.9" y="28.7">IC2</text>
<text x="85.3" y="28.7">TVA</text>
<text x="256" y="27.4">VUSBIN</text>
<text x="91.8" y="35.2">VUSBOUTA</text>
<text x="127" y="31.3">TVB</text>
<text x="16.2" y="40.4">USBVPOWERENABLEA</text>
<text x="29.3" y="37.8">USBFLAGA</text>
<text x="91.8" y="40.4">USBVPOWERENABLEB</text>
<text x="91.8" y="37.8">VUSBOUTB</text>
<text x="256" y="39.1" transform="rotate(-90 256 39.1)">IC3</text>
<text x="91.8" y="43">USBFLAGB</text>
<text x="239.6" y="43.9" transform="rotate(-90 239.6 43.9)">ACS712</text>
<text x="44.9" y="50.9">DGND</text>
<text x="57.9" y="48.3">LM3526M-L</text>
<text x="257.6" y="57.6">5V</text>
<text x="266.1" y="62.3" transform="rotate(-90 266.1 62.3)">C2</text>
<text x="271.3" y="62.3" transform="rotate(-90 271.3 62.3)">0.1uF</text>
<text x="240.4" y="66.5">DGND</text>
<text x="248.2" y="71.7">VISENSE</text>
<text x="240" y="72.8" transform="rotate(-90 240 72.8)">C1</text>
<text x="245.2" y="72.8" transform="rotate(-90 245.2 72.8)">1nF</text>
<text x="125.7" y="79.5">VUSBIN</text>
<text x="232.6" y="79.5">DGND</text>
<text x="269.1" y="79.5">DGND</text>
<text x="116.6" y="88.7">TX</text>
<text x="116.6" y="93.9">RX</text>
<text x="180.4" y="100.4" transform="rotate(-90 180.4 100.4)">DGND</text>
<text x="96" y="107.2">5V</text>
<text x="26.7" y="113.4">VUSBIN</text>
<text x="106.2" y="111.9">R4</text>
<text x="42.3" y="114.1">JP1</text>
<text x="106.2" y="116.8">10k</text>
<text x="106.2" y="117.1">R5</text>
<text x="177.8" y="118.6">USBVPOWERENABLEB</text>
<text x="181.7" y="117.1">R7</text>
<text x="15.7" y="123.4">1uF</text>
<text x="94.4" y="123.8">DGND</text>
<text x="106.2" y="122">10k</text>
<text x="177.8" y="123.8">USBFLAGB</text>
<text x="181.7" y="122">10k</text>
<text x="16.9" y="128.6">C5</text>
<text x="42.3" y="127.7">USBA-SMD-MALE</text>
<text x="81.4" y="131.6">VUSBOUTB</text>
<text x="185.7" y="129">USBFLAGA</text>
<text x="230" y="126.4">VINUSB</text>
<text x="18.8" y="136.9">DGND</text>
<text x="31.9" y="134.3">DGND</text>
<text x="100.9" y="137.6">10k</text>
<text x="100.9" y="132.7">R2</text>
<text x="100.9" y="137.9">R3</text>
<text x="117.9" y="134.3">VISENSE</text>
<text x="185.7" y="134.3">USBVPOWERENABLEA</text>
<text x="100.9" y="142.9">10k</text>
<text x="187" y="140.5">R1</text>
<text x="94.4" y="147.3">DGND</text>
<text x="187" y="145.5">10k</text>
<text x="29.3" y="152.5">VUSBOUTB</text>
<text x="175.2" y="151.2">S1</text>
<text x="42.3" y="156.4">X1</text>
<text x="23.6" y="162.5">1uF</text>
<text x="24.8" y="167.7">C4</text>
<text x="31.9" y="173.3">DGND</text>
<text x="42.3" y="173.3">USB A Socket</text>
<text x="185.7" y="173.3">DGND</text>
<text x="26.7" y="181.2">DGND</text>
<text x="175.2" y="186.4">DGND</text>
</g>
<g font-size="2.6" fill="#008000">
<text x="55.3" y="22.2">Output Voltage Control</text>
<text x="256" y="53.5">Current Monitor</text>
<text x="16.2" y="105.5">VINUSB May come from USB A Plug</text>
<text x="16.2" y="108.2">or USB B socket on Photon</text>
<text x="102.2" y="108.2">Input Voltage Measure</text>
<text x="91.8" y="126.4">Output Voltage Measure</text>
<text x="50.1" y="152.4">USB A Socket.</text>
<text x="50.1" y="155.1">Power Out</text>
</g>
<g font-size="2.2" fill="#808080">
<text x="56.4" y="32.3">7</text>
<text x="60.3" y="33.4">IN</text>
<text x="76.6" y="34.9">8</text>
<text x="242.6" y="32.8" transform="rotate(-90 242.6 32.8)">4</text>
<text x="245.2" y="32.8" transform="rotate(-90 245.2 32.8)">3</text>
<text x="247.8" y="32.8" transform="rotate(-90 247.8 32.8)">2</text>
<text x="250.4" y="32.8" transform="rotate(-90 250.4 32.8)">1</text>
<text x="56.4" y="37.5">2</text>
<text x="56.4" y="40.1">1</text>
<text x="60.3" y="38.6">FLAGA OUTB</text>
<text x="60.3" y="41.2">ENA</text>
<text x="68.2" y="36">OUTA</text>
<text x="69.8" y="41.2">ENB</text>
<text x="76.6" y="37.5">5</text>
<text x="76.6" y="40.1">4</text>
<text x="243.8" y="40.5" transform="rotate(-90 243.8 40.5)">IP-</text>
<text x="246.4" y="40.5" transform="rotate(-90 246.4 40.5)">IP-</text>
<text x="249" y="41.3" transform="rotate(-90 249 41.3)">IP+</text>
<text x="251.6" y="41.3" transform="rotate(-90 251.6 41.3)">IP+</text>
<text x="56.4" y="42.7">6</text>
<text x="60.3" y="43.8">GND</text>
<text x="67.5" y="43.8">FLAGB</text>
<text x="76.6" y="42.7">3</text>
<text x="243.8" y="51.1" transform="rotate(-90 243.8 51.1)">GND</text>
<text x="246.4" y="51.1" transform="rotate(-90 246.4 51.1)">FILT</text>
<text x="249" y="51.1" transform="rotate(-90 249 51.1)">VOUT</text>
<text x="251.6" y="51.1" transform="rotate(-90 251.6 51.1)">VCC</text>
<text x="242.6" y="57.1" transform="rotate(-90 242.6 57.1)">5</text>
<text x="245.2" y="57.1" transform="rotate(-90 245.2 57.1)">6</text>
<text x="247.8" y="57.1" transform="rotate(-90 247.8 57.1)">7</text>
<text x="250.4" y="57.1" transform="rotate(-90 250.4 57.1)">8</text>
<text x="135.1" y="81.8">1</text>
<text x="141.1" y="82.9">VIN</text>
<text x="158.7" y="82.9">3V3</text>
<text x="167.2" y="81.8">24</text>
<text x="135.1" y="87">2</text>
<text x="141.1" y="88.1">GND</text>
<text x="158.5" y="88.1">RST</text>
<text x="167.2" y="87">23</text>
<text x="135.1" y="92.2">3</text>
<text x="141.1" y="93.3">TX</text>
<text x="157.2" y="93.3">VBAT</text>
<text x="167.2" y="92.2">22</text>
<text x="135.1" y="97.4">4</text>
<text x="141.1" y="98.6">RX</text>
<text x="158" y="98.6">GND</text>
<text x="167.2" y="97.4">21</text>
<text x="135.1" y="102.6">5</text>
<text x="135.1" y="107.8">6</text>
<text x="141.1" y="103.8">WKP</text>
<text x="159.7" y="103.8">D7</text>
<text x="167.2" y="102.6">20</text>
<text x="167.2" y="107.8">19</text>
<text x="135.1" y="113">7</text>
<text x="141.1" y="109">DAC</text>
<text x="159.7" y="109">D6</text>
<text x="167.2" y="113">18</text>
<text x="37.6" y="115.6">D+1</text>
<text x="38.4" y="118.3">D-1</text>
<text x="135.1" y="118.3">8</text>
<text x="141.1" y="114.2">A5</text>
<text x="141.1" y="119.4">A4</text>
<text x="159.7" y="114.2">D5</text>
<text x="159.7" y="119.4">D4</text>
<text x="167.2" y="118.3">17</text>
<text x="35.5" y="120.9">VBUS1</text>
<text x="36.3" y="123.5">GND1</text>
<text x="135.1" y="123.5">9</text>
<text x="141.1" y="124.6">A3</text>
<text x="159.7" y="124.6">D3</text>
<text x="167.2" y="123.5">16</text>
<text x="133.9" y="128.7">10</text>
<text x="141.1" y="129.8">A2</text>
<text x="159.7" y="129.8">D2</text>
<text x="167.2" y="128.7">15</text>
<text x="133.9" y="133.9">11</text>
<text x="141.1" y="135">A1</text>
<text x="159.7" y="135">D1</text>
<text x="167.2" y="133.9">14</text>
<text x="133.9" y="139.1">12</text>
<text x="141.1" y="140.2">A0</text>
<text x="159.7" y="140.3">D0</text>
<text x="167.2" y="139.1">13</text>
<text x="40.7" y="160">1</text>
<text x="173.7" y="157.3">1</text>
<text x="173.7" y="160">2</text>
<text x="180.8" y="157.3">3</text>
<text x="180.8" y="160">4</text>
<text x="40.7" y="162.6">2</text>
<text x="40.7" y="165.2">3</text>
<text x="40.7" y="167.8">4</text>
</g>
</svg>
